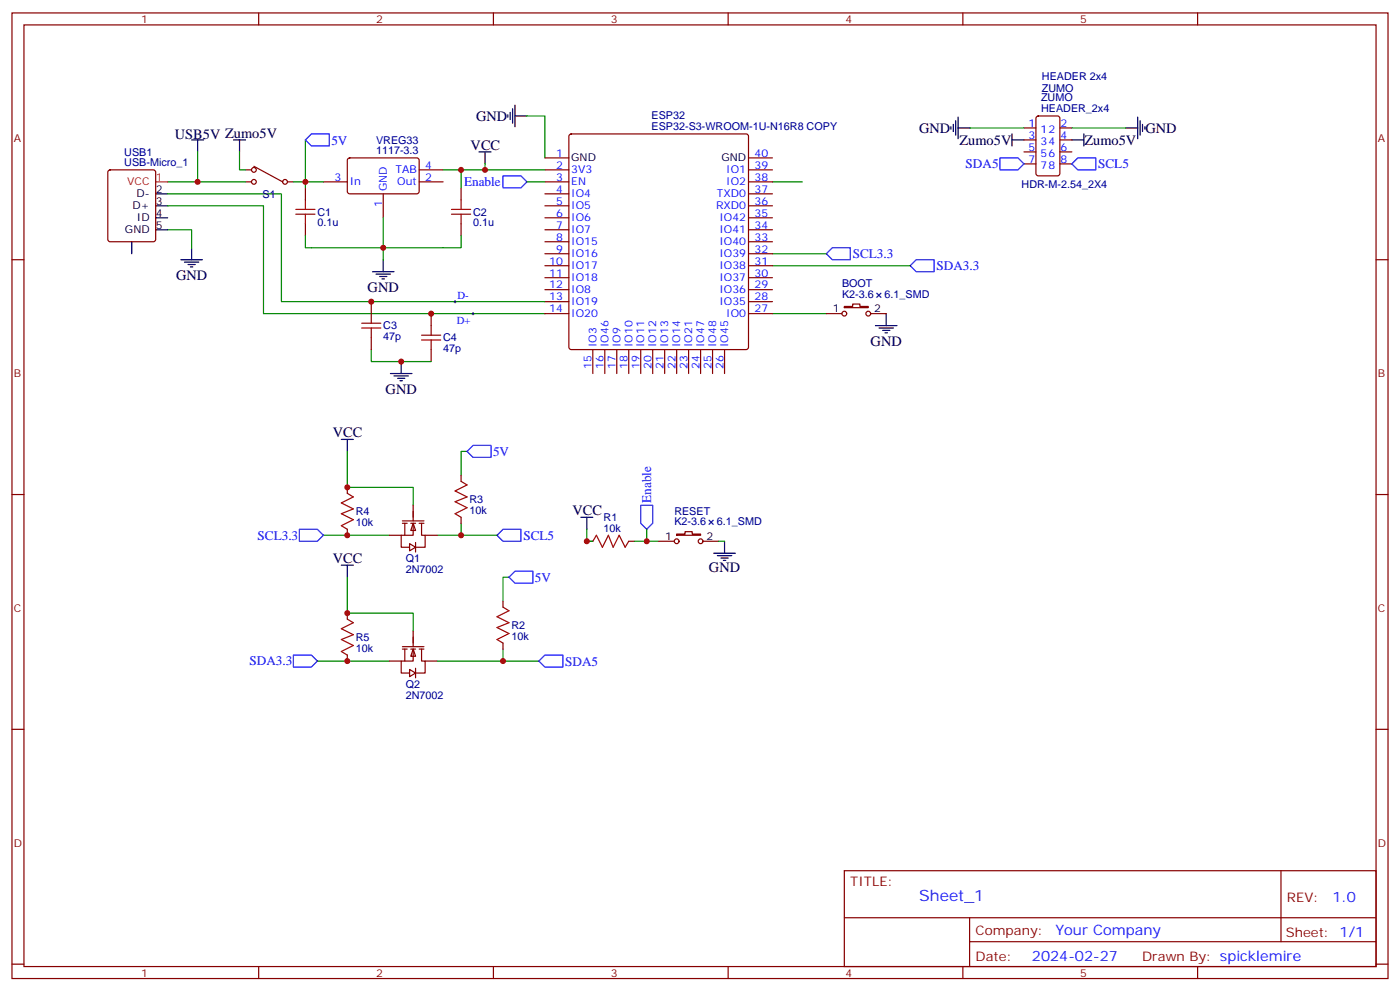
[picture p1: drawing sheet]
<svg xmlns="http://www.w3.org/2000/svg" width="412mm" height="292mm" viewBox="0 0 412 292" stroke-linecap="round" stroke-linejoin="round" font-family="sans-serif">
<g fill="none" stroke="#870000" stroke-width=".35">
<path d="M3.5 3.8h405.4v284.3h-405.4zM7.1 7.3h398.2v277.3h-398.2zM76.2 3.8v3.5M145.3 3.8v3.5M214.5 3.8v3.5M283.6 3.8v3.5M352.8 3.8v3.5M167.8 39.6l.5-.2h51.5l.5 .2 .2 .5v62.1l-.2 .5-.5 .2h-51.5l-.5-.2-.2-.5v-62.1zM301.6 37.7h3.6M305.4 34.4l.5-.3h5.6l.7 .5v16.5l-.5 .6-5.8 .1-.7-.5v-16.4zM312.2 37.7h3.5M72.3 50h1.8"/>
<path d="M72.3 53.6h1.8M74.8 49l8.5 4.6M84.7 53.6h1.7M90 55.3v3.5M95.2 53.6h7.1M102.5 46.7l.5-.2 20 .1 .5 .6-.1 9.4-.6 .5-20.1-.1-.4-.6v-9.2zM112.9 57.1v7M123.5 50h7M123.5 53.6h7M135.8 55.3v3.5M160.5 50h7.1M160.5 53.6h7.1"/>
<path d="M160.5 57.1h7.1M160.5 46.5h7.1M220.5 50h7M220.5 53.6h7M220.5 57.1h7M220.5 46.5h7M301.6 44.7h3.6M301.6 41.2h3.6M301.6 48.3h3.6M312.2 44.7h3.5M312.2 41.2h3.5M312.2 48.3h3.5"/>
<path d="M3.5 76.5h3.6M90 65.9v3.5M135.8 65.9v3.5M160.5 78.2h7.1M160.5 74.7h7.1M160.5 71.2h7.1M160.5 67.7h7.1M160.5 64.1h7.1M160.5 60.6h7.1M220.5 78.2h7M220.5 74.7h7M220.5 71.2h7"/>
<path d="M220.5 67.7h7M220.5 64.1h7M220.5 60.6h7M405.3 76.5h3.6M127 92.4v3.5M160.5 92.4h7.1M160.5 88.8h7.1M160.5 85.3h7.1M160.5 81.8h7.1M220.5 92.4h7M220.5 88.8h7M220.5 85.3h7"/>
<path d="M220.5 81.8h7M127 102.9v3.6M174.6 102.9v7.1M178.2 102.9v7.1M181.7 102.9v7.1M185.2 102.9v7.1M188.7 102.9v7.1M192.3 102.9v7.1M195.8 102.9v7.1M199.3 102.9v7.1M202.8 102.9v7.1M206.4 102.9v7.1"/>
<path d="M209.9 102.9v7.1M213.4 102.9v7.1M3.5 145.6h3.6M405.3 145.6h3.6M3.5 214.8h3.6M405.3 214.8h3.6M248.7 256.4h156.6v28.2h-156.6zM377.3 256.4v20.9M248.7 270.2h156.5M285.6 277.3h119.6M285.6 270.2v14.2M3.5 283.9h3.6"/>
<path d="M76.2 284.6v3.5M145.3 284.6v3.5M214.5 284.6v3.5M283.6 284.6v3.5M352.8 284.6v3.5M405.3 283.9h3.6"/>
<circle cx="74.8" cy="50" r=".71"/>
<circle cx="74.8" cy="53.6" r=".71"/>
<circle cx="84" cy="53.6" r=".71"/>
</g>
<g fill="none" stroke="#008700" stroke-width=".35">
<path d="M155.2 34.1h5.3v12.4M285.8 37.7h15.8M315.7 37.7h15.9M49.4 57.1h33.5v31.7h77.6M49.4 53.6h22.9M58.2 44.7v8.9M70.6 44.7v5.3h1.7M90 41.2v12.4h-3.6M95.2 53.6h-5.2v1.7M130.5 50h30M135.8 50v5.3M142.9 48.3v1.7"/>
<path d="M227.5 53.6h8.9M49.4 60.6h28.2v31.8h82.9M49.4 67.7h7v5.3M90 69.4v3.6h45.8v-3.6M112.9 64.1v12.4M227.5 74.7h15.9M227.5 78.2h40.6M227.5 92.4h15.9M109.4 102.9v3.6h17.6M102.3 132.9v10.6h19.4v5.3M137.6 132.9h-1.8v7.1M95.2 157.6h19.5"/>
<path d="M135.8 154.1v3.5h-7M135.8 157.6h10.6M102.3 170v10.6h19.4v5.2M149.9 170h-1.7v7M93.5 194.7h21.2M148.2 191.1v3.6h-19.4M148.2 194.7h10.5"/>
</g>
<g fill="none" stroke="#000" stroke-width=".35">
<path d="M149.6 33.8v.7M150.3 33.1v2.1M151 32v4.3M151.7 34.1h3.5M151.7 31v6.3M280.1 37.3v.7M280.8 36.6v2.1M281.5 35.6v4.2M282.2 37.7h3.6M282.2 34.5v6.4M298.1 39.4v3.6M319.3 39.4v3.6"/>
<path d="M331.6 37.7h3.5M335.1 34.5v6.4M335.8 35.6v4.2M336.5 36.6v2.1M337.3 37.3v.7M56.4 41.2h3.6M58.2 41.2v3.5M68.8 41.2h3.5M70.6 41.2v3.5M141.1 44.7h3.5M142.9 44.7v3.6M298.1 41.2h3.5"/>
<path d="M315.7 41.2h3.6M53.3 76.5h6.3M54.3 77.2h4.3M55.4 77.9h2.1M56.1 78.6h.7M56.4 73v3.5M112.9 76.5v3.5M109.7 80h6.4M110.8 80.7h4.2M111.8 81.4h2.1M112.5 82.1h.7M257.9 95.9h6.3"/>
<path d="M258.9 96.6h4.3M260 97.3h2.1M260.7 98h.7M261.1 92.4v3.5M115 110h6.4M116.1 110.7h4.2M117.1 111.4h2.1M117.8 112.1h.7M118.2 106.5v3.5M100.5 129.4h3.6M102.3 129.4v3.5M213.4 159.4v3.5"/>
<path d="M100.5 166.4h3.6M102.3 166.4v3.6M210.3 162.9h6.3M211.3 163.6h4.2M212.4 164.3h2.1M213.1 165h.7"/>
</g>
<path d="M133.7 88.8h.7M134.1 88.5v.7M139 92.4h.7M139.3 92v.7" fill="none" stroke="#000" stroke-width=".29"/>
<path d="M90 58.8v2.9M135.8 58.8v2.9M87.1 63.1h5.7M87.1 61.7h5.7M90 63.1v2.8M133 63.1h5.6M133 61.7h5.6M135.8 63.1v2.8M124.2 98.7h5.6M127 95.9v2.8M124.2 100.1h5.6M127 100.1v2.8" fill="none" stroke="#a10000" stroke-width=".35"/>
<g fill="none" stroke="#00f" stroke-width=".35">
<path d="M90 41.2l1.7-1.8h5.3v3.6h-5.3zM148.2 51.8h5.3l1.7 1.8-1.7 1.7h-5.3zM294.6 46.5h5.3l1.7 1.8-1.7 1.7h-5.3zM317.5 46.5h5.3v3.5h-5.3l-1.8-1.7zM245.2 73h5.3v3.5h-5.3l-1.8-1.8zM268.1 78.2l1.8-1.7h5.3v3.5h-5.3zM137.6 132.9l1.7-1.7h5.3v3.5h-5.3zM88.2 155.9h5.3l1.7 1.7-1.7 1.8h-5.3zM146.4 157.6l1.8-1.7h5.3v3.5h-5.3zM188.7 148.8h3.6v5.3l-1.8 1.8-1.8-1.8zM149.9 170l1.8-1.8h5.3v3.5h-5.3zM86.4 192.9h5.3l1.8 1.8-1.8 1.7h-5.3z"/>
<path d="M158.7 194.7l1.8-1.8h5.3v3.5h-5.3z"/>
</g>
<g fill="#fff" stroke="#870000" stroke-width=".35">
<path d="M121.7 154.1l.7 2.1h-1.4z"/>
<path d="M120.6 160.1l1.8 1-1.8 1.1z"/>
</g>
<path d="M114.7 157.6h3.5M118.5 153.4h6.4M118.5 154.1h1.4M119.2 154.1v3.5M121 154.1h1.4M121.7 154.1v3.5h-3.5v3.5h2.4M121.7 148.8v4.6M122.4 159.7v2.9M123.5 154.1h1.4M124.2 154.1v3.5h1v3.5h-2.8M125.2 157.6h3.6" fill="none" stroke="#870000" stroke-width=".35"/>
<g fill="#fff" stroke="#870000" stroke-width=".35">
<path d="M121.7 191.1l.7 2.2h-1.4z"/>
<path d="M120.6 197.1l1.8 1.1-1.8 1z"/>
</g>
<g fill="none" stroke="#870000" stroke-width=".35">
<path d="M32 50.2l.5-.2h12.7l.6 .5 .1 20-.5 .6-12.9 .1-.7-.5-.1-20zM109.4 88.8v3.6M109.4 99.4v3.5M243.4 92.4h4.6M248.7 90.2h2.5v-.7h2.1v.7h2.5v.4h-7.1zM256.5 92.4h4.6M135.8 140v1.7M102.3 143.5v1.8M102.3 155.9v1.7M135.8 152.3v1.8M172.9 159.4h1.7M185.2 159.4h1.8"/>
<path d="M194 159.4h4.6M199.3 157.3h2.5v-.7h2.1v.7h2.5v.3h-7.1zM207.1 159.4h4.6M148.2 177v1.8M102.3 180.6v1.7M102.3 192.9v1.8M114.7 194.7h3.5M118.5 190.4h6.4M118.5 191.1h1.4M119.2 191.1v3.6M121 191.1h1.4M121.7 191.1v3.6h-3.5v3.5h2.4"/>
<path d="M121.7 185.8v4.6M122.4 196.8v2.8M123.5 191.1h1.4M124.2 191.1v3.6h1v3.5h-2.8M125.2 194.7h3.6M148.2 189.4v1.7"/>
<circle cx="248.7" cy="92.4" r=".71"/>
<circle cx="255.8" cy="92.4" r=".71"/>
<circle cx="199.3" cy="159.4" r=".71"/>
<circle cx="206.4" cy="159.4" r=".71"/>
</g>
<path d="M155.2 53.6h5.3M172.9 155.9v3.5h1.7M187 159.4h7M190.5 155.9v3.5M211.7 159.4h1.7" fill="none" stroke="#008700" stroke-width=".35"/>
<path d="M106.5 96.6h5.7M106.5 95.2h5.7M109.4 92.4v2.8M109.4 96.6v2.8M102.3 145.3l1.8 1-3.6 1.8 3.6 1.8-3.6 1.4 3.6 1.7-3.6 1.8 1.8 1.1M135.8 141.7l1.8 1.1-3.5 1.8 3.5 1.7-3.5 1.4 3.5 1.8-3.5 1.8 1.7 1M174.6 159.4l1.1-1.8 1.7 3.5 1.8-3.5 1.4 3.5 1.8-3.5 1.7 3.5 1.1-1.7M148.2 178.8l1.7 1-3.5 1.8 3.5 1.8-3.5 1.4 3.5 1.7-3.5 1.8 1.8 1.1M102.3 182.3l1.8 1.1-3.6 1.7 3.6 1.8-3.6 1.4 3.6 1.8-3.6 1.7 1.8 1.1" fill="none" stroke="#a10000" stroke-width=".35"/>
<path d="M45.9 57.1h3.5M38.8 71.2v3.5M45.9 67.7h3.5M45.9 60.6h3.5M45.9 64.1h3.5M171.1 152.3h3.5M172.9 152.3v3.6" fill="none" stroke="#000" stroke-width=".35"/>
<path d="M45.9 53.6h3.5" fill="none" stroke="#f00" stroke-width=".35"/>
<g fill="#c00">
<circle cx="135.8" cy="50" r=".88"/>
<circle cx="112.9" cy="73" r=".88"/>
<circle cx="142.9" cy="50" r=".88"/>
<circle cx="135.8" cy="157.6" r=".88"/>
<circle cx="148.2" cy="194.7" r=".88"/>
<circle cx="58.2" cy="53.6" r=".88"/>
<circle cx="90" cy="53.6" r=".88"/>
<circle cx="118.2" cy="106.5" r=".88"/>
<circle cx="190.5" cy="159.4" r=".88"/>
<circle cx="172.9" cy="159.4" r=".88"/>
<circle cx="127" cy="92.4" r=".88"/>
<circle cx="102.3" cy="157.6" r=".88"/>
<circle cx="102.3" cy="143.5" r=".88"/>
<circle cx="102.3" cy="194.7" r=".88"/>
<circle cx="102.3" cy="180.6" r=".88"/>
<circle cx="109.4" cy="88.8" r=".88"/>
</g>
<text font-size="4.6" fill="#00f" x="270.8" y="265.4">Sheet_1</text>
<g font-size="4.2">
<text x="140.2" y="35.6">GND</text>
<text x="51.5" y="40.9">USB5V Zumo5V</text>
<text x="270.8" y="39.1">GND</text>
<text x="337.4" y="39.1">GND</text>
<text x="138.6" y="44">VCC</text>
<text x="282.6" y="42.6">Zumo5V</text>
<text x="319.4" y="42.6">Zumo5V</text>
<text x="51.9" y="82.6">GND</text>
<text x="108.3" y="86.1">GND</text>
<text x="256.5" y="102">GND</text>
<text x="113.6" y="116.1">GND</text>
<text x="98.1" y="128.7">VCC</text>
<text x="168.6" y="151.6">VCC</text>
<text x="98.1" y="165.7">VCC</text>
<text x="208.8" y="168.6">GND</text>
</g>
<g font-size="4.2" fill="#00f">
<text x="392.5" y="265.7">1.0</text>
<text x="310.9" y="275.2">Your Company</text>
<text x="304" y="283">2024-02-27</text>
</g>
<g font-size="3.9" fill="#00f">
<text x="97.6" y="42.6">5V</text>
<text x="284.5" y="49.4">SDA5</text>
<text x="323.5" y="49.6">SCL5</text>
<text x="136.7" y="54.8">Enable</text>
<text x="251.2" y="76.1">SCL3.3</text>
<text x="275.9" y="79.6">SDA3.3</text>
<text x="145.2" y="134.3">5V</text>
<text x="191.8" y="148.1" transform="rotate(-90 191.8 148.1)">Enable</text>
<text x="75.9" y="158.9">SCL3.3</text>
<text x="154.2" y="159">SCL5</text>
<text x="157.6" y="171.3">5V</text>
<text x="73.5" y="195.9">SDA3.3</text>
<text x="166.5" y="196">SDA5</text>
</g>
<g font-size="3.9" fill="#800">
<text x="250.5" y="261">TITLE:</text>
<text x="379.1" y="265.7">REV:</text>
<text x="287.4" y="275.2">Company:</text>
<text x="378.7" y="275.8">Sheet: 1/1</text>
<text x="287.4" y="282.9">Date:</text>
<text x="336.4" y="282.9">Drawn By: spicklemire</text>
</g>
<g font-size="3.2" fill="#800">
<text x="41.6" y="6.8">1</text>
<text x="110.8" y="6.8">2</text>
<text x="179.9" y="6.8">3</text>
<text x="249.1" y="6.8">4</text>
<text x="318.2" y="6.8">5</text>
<text x="4.1" y="41.9">A</text>
<text x="405.9" y="41.9">A</text>
<text x="4.1" y="111.1">B</text>
<text x="405.9" y="111.1">B</text>
<text x="4.1" y="180.2">C</text>
<text x="405.9" y="180.2">C</text>
<text x="4.1" y="249.3">D</text>
<text x="405.9" y="249.3">D</text>
<text x="41.6" y="287.6">1</text>
<text x="110.8" y="287.6">2</text>
<text x="179.9" y="287.6">3</text>
<text x="249.1" y="287.6">4</text>
<text x="318.2" y="287.6">5</text>
</g>
<g font-size="3.2" fill="#000080">
<text x="306.9" y="23.6">HEADER 2x4</text>
<text x="306.7" y="29.7">ZUMO</text>
<text x="306.9" y="27.1">ZUMO</text>
<text x="191.9" y="35">ESP32</text>
<text x="306.7" y="32.9">HEADER_2x4</text>
<text x="191.9" y="38.2">ESP32-S3-WROOM-1U-N16R8 COPY</text>
<text x="36.6" y="45.8">USB1</text>
<text x="110.8" y="45.4">1117-3.3</text>
<text x="110.8" y="42.4">VREG33</text>
<text x="36.6" y="48.9">USB-Micro_1</text>
<text x="77.4" y="58.3">S1</text>
<text x="300.9" y="55.3">HDR-M-2.54_2X4</text>
<text x="93.5" y="63.5">C1</text>
<text x="139.3" y="63.5">C2</text>
<text x="93.5" y="66.7">0.1u</text>
<text x="139.3" y="66.7">0.1u</text>
<text x="248" y="87.7">K2-3.6</text>
<text x="248" y="84.5">BOOT</text>
<text x="260.6" y="87.7">6.1_SMD</text>
<text x="112.9" y="100.2">47p</text>
<text x="112.9" y="97">C3</text>
<text x="130.5" y="100.5">C4</text>
<text x="130.5" y="103.7">47p</text>
<text x="138.3" y="148.2">R3</text>
<text x="104.8" y="154.8">10k</text>
<text x="104.8" y="151.8">R4</text>
<text x="138.3" y="151.3">10k</text>
<text x="177.8" y="153.4">R1</text>
<text x="198.6" y="154.7">K2-3.6</text>
<text x="198.6" y="151.6">RESET</text>
<text x="211.2" y="154.7">6.1_SMD</text>
<text x="177.8" y="156.6">10k</text>
<text x="119.5" y="165.5">Q1</text>
<text x="119.5" y="168.7">2N7002</text>
<text x="150.6" y="185.3">R2</text>
<text x="104.8" y="191.9">10k</text>
<text x="104.8" y="188.8">R5</text>
<text x="150.6" y="188.4">10k</text>
<text x="119.5" y="202.6">Q2</text>
<text x="119.5" y="205.7">2N7002</text>
</g>
<g font-size="3.2" fill="#00f">
<text x="303" y="37.3">1</text>
<text x="303" y="40.9">3</text>
<text x="306.5" y="39.1">12</text>
<text x="312.4" y="40.9">4</text>
<text x="312.4" y="37.3">2</text>
<text x="163.8" y="46.1">1</text>
<text x="222.2" y="46.1">40</text>
<text x="303" y="44.4">5</text>
<text x="303" y="47.9">7</text>
<text x="306.5" y="42.6">34</text>
<text x="306.5" y="46.1">56</text>
<text x="312.4" y="44.4">6</text>
<text x="312.4" y="47.9">8</text>
<text x="98.5" y="53.2">3</text>
<text x="116.5" y="51.1">TAB</text>
<text x="125.2" y="49.7">4</text>
<text x="125.2" y="53.2">2</text>
<text x="163.8" y="53.2">3</text>
<text x="163.8" y="49.7">2</text>
<text x="168.3" y="51.1">3V3</text>
<text x="213.9" y="51.1">IO1</text>
<text x="222.2" y="53.2">38</text>
<text x="222.2" y="49.7">39</text>
<text x="306.5" y="49.7">78</text>
<text x="103" y="54.6">In</text>
<text x="113.9" y="56.4" transform="rotate(-90 113.9 56.4)">GND</text>
<text x="117" y="54.6">Out</text>
<text x="163.8" y="56.7">4</text>
<text x="168.3" y="58.1">IO4</text>
<text x="168.3" y="54.6">EN</text>
<text x="211.2" y="58.1">TXD0</text>
<text x="213.9" y="54.6">IO2</text>
<text x="222.2" y="56.7">37</text>
<text x="112.5" y="60.9" transform="rotate(-90 112.5 60.9)">1</text>
<text x="163.8" y="63.8">6</text>
<text x="163.8" y="60.3">5</text>
<text x="168.3" y="65.2">IO6</text>
<text x="168.3" y="61.7">IO5</text>
<text x="210.9" y="61.7">RXD0</text>
<text x="211.9" y="65.2">IO42</text>
<text x="222.2" y="63.8">35</text>
<text x="222.2" y="60.3">36</text>
<text x="163.8" y="70.8">8</text>
<text x="163.8" y="67.3">7</text>
<text x="168.3" y="68.7">IO7</text>
<text x="211.9" y="68.7">IO41</text>
<text x="222.2" y="70.8">33</text>
<text x="222.2" y="67.3">34</text>
<text x="161.8" y="77.9">10</text>
<text x="163.8" y="74.4">9</text>
<text x="168.3" y="75.8">IO16</text>
<text x="168.3" y="72.2">IO15</text>
<text x="211.9" y="75.8">IO39</text>
<text x="211.9" y="72.2">IO40</text>
<text x="222.2" y="77.9">31</text>
<text x="222.2" y="74.4">32</text>
<text x="161.8" y="81.4">11</text>
<text x="168.3" y="82.8">IO18</text>
<text x="168.3" y="79.3">IO17</text>
<text x="211.9" y="82.8">IO37</text>
<text x="211.9" y="79.3">IO38</text>
<text x="222.2" y="81.4">30</text>
<text x="134.8" y="87.9">D-</text>
<text x="161.8" y="88.5">13</text>
<text x="161.8" y="84.9">12</text>
<text x="168.3" y="89.9">IO19</text>
<text x="168.3" y="86.4">IO8</text>
<text x="211.9" y="89.9">IO35</text>
<text x="211.9" y="86.4">IO36</text>
<text x="222.2" y="88.5">28</text>
<text x="222.2" y="84.9">29</text>
<text x="134.6" y="95.5">D+</text>
<text x="161.8" y="92">14</text>
<text x="168.3" y="93.4">IO20</text>
<text x="213.9" y="93.4">IO0</text>
<text x="222.2" y="92">27</text>
<text x="175.7" y="102.2" transform="rotate(-90 175.7 102.2)">IO3</text>
<text x="179.2" y="102.2" transform="rotate(-90 179.2 102.2)">IO46</text>
<text x="182.7" y="102.2" transform="rotate(-90 182.7 102.2)">IO9</text>
<text x="186.3" y="102.2" transform="rotate(-90 186.3 102.2)">IO10</text>
<text x="189.8" y="102.2" transform="rotate(-90 189.8 102.2)">IO11</text>
<text x="193.3" y="102.2" transform="rotate(-90 193.3 102.2)">IO12</text>
<text x="196.8" y="102.2" transform="rotate(-90 196.8 102.2)">IO13</text>
<text x="200.4" y="102.2" transform="rotate(-90 200.4 102.2)">IO14</text>
<text x="203.9" y="102.2" transform="rotate(-90 203.9 102.2)">IO21</text>
<text x="207.4" y="102.2" transform="rotate(-90 207.4 102.2)">IO47</text>
<text x="211" y="102.2" transform="rotate(-90 211 102.2)">IO48</text>
<text x="214.5" y="102.2" transform="rotate(-90 214.5 102.2)">IO45</text>
<text x="174.3" y="108.7" transform="rotate(-90 174.3 108.7)">15</text>
<text x="177.8" y="108.7" transform="rotate(-90 177.8 108.7)">16</text>
<text x="181.3" y="108.7" transform="rotate(-90 181.3 108.7)">17</text>
<text x="184.9" y="108.7" transform="rotate(-90 184.9 108.7)">18</text>
<text x="188.4" y="108.7" transform="rotate(-90 188.4 108.7)">19</text>
<text x="191.9" y="108.7" transform="rotate(-90 191.9 108.7)">20</text>
<text x="195.4" y="108.7" transform="rotate(-90 195.4 108.7)">21</text>
<text x="199" y="108.7" transform="rotate(-90 199 108.7)">22</text>
<text x="202.5" y="108.7" transform="rotate(-90 202.5 108.7)">23</text>
<text x="206" y="108.7" transform="rotate(-90 206 108.7)">24</text>
<text x="209.5" y="108.7" transform="rotate(-90 209.5 108.7)">25</text>
<text x="213.1" y="108.7" transform="rotate(-90 213.1 108.7)">26</text>
</g>
<g font-size="3.2">
<text x="168.3" y="47.6">GND</text>
<text x="212.5" y="47.6">GND</text>
<text x="40.2" y="58.1">D-</text>
<text x="45.9" y="56.7">2</text>
<text x="39.1" y="61.7">D+</text>
<text x="40.3" y="65.2">ID</text>
<text x="45.9" y="60.3">3</text>
<text x="45.9" y="63.8">4</text>
<text x="36.8" y="68.7">GND</text>
<text x="45.9" y="67.3">5</text>
<text x="245.3" y="92">1</text>
<text x="257.5" y="92">2</text>
<text x="195.9" y="159">1</text>
<text x="208.1" y="159">2</text>
</g>
<g font-size="3.2" fill="#f00">
<text x="45.9" y="53.2">1</text>
<text x="37.5" y="54.6">VCC</text>
</g>
</svg>
